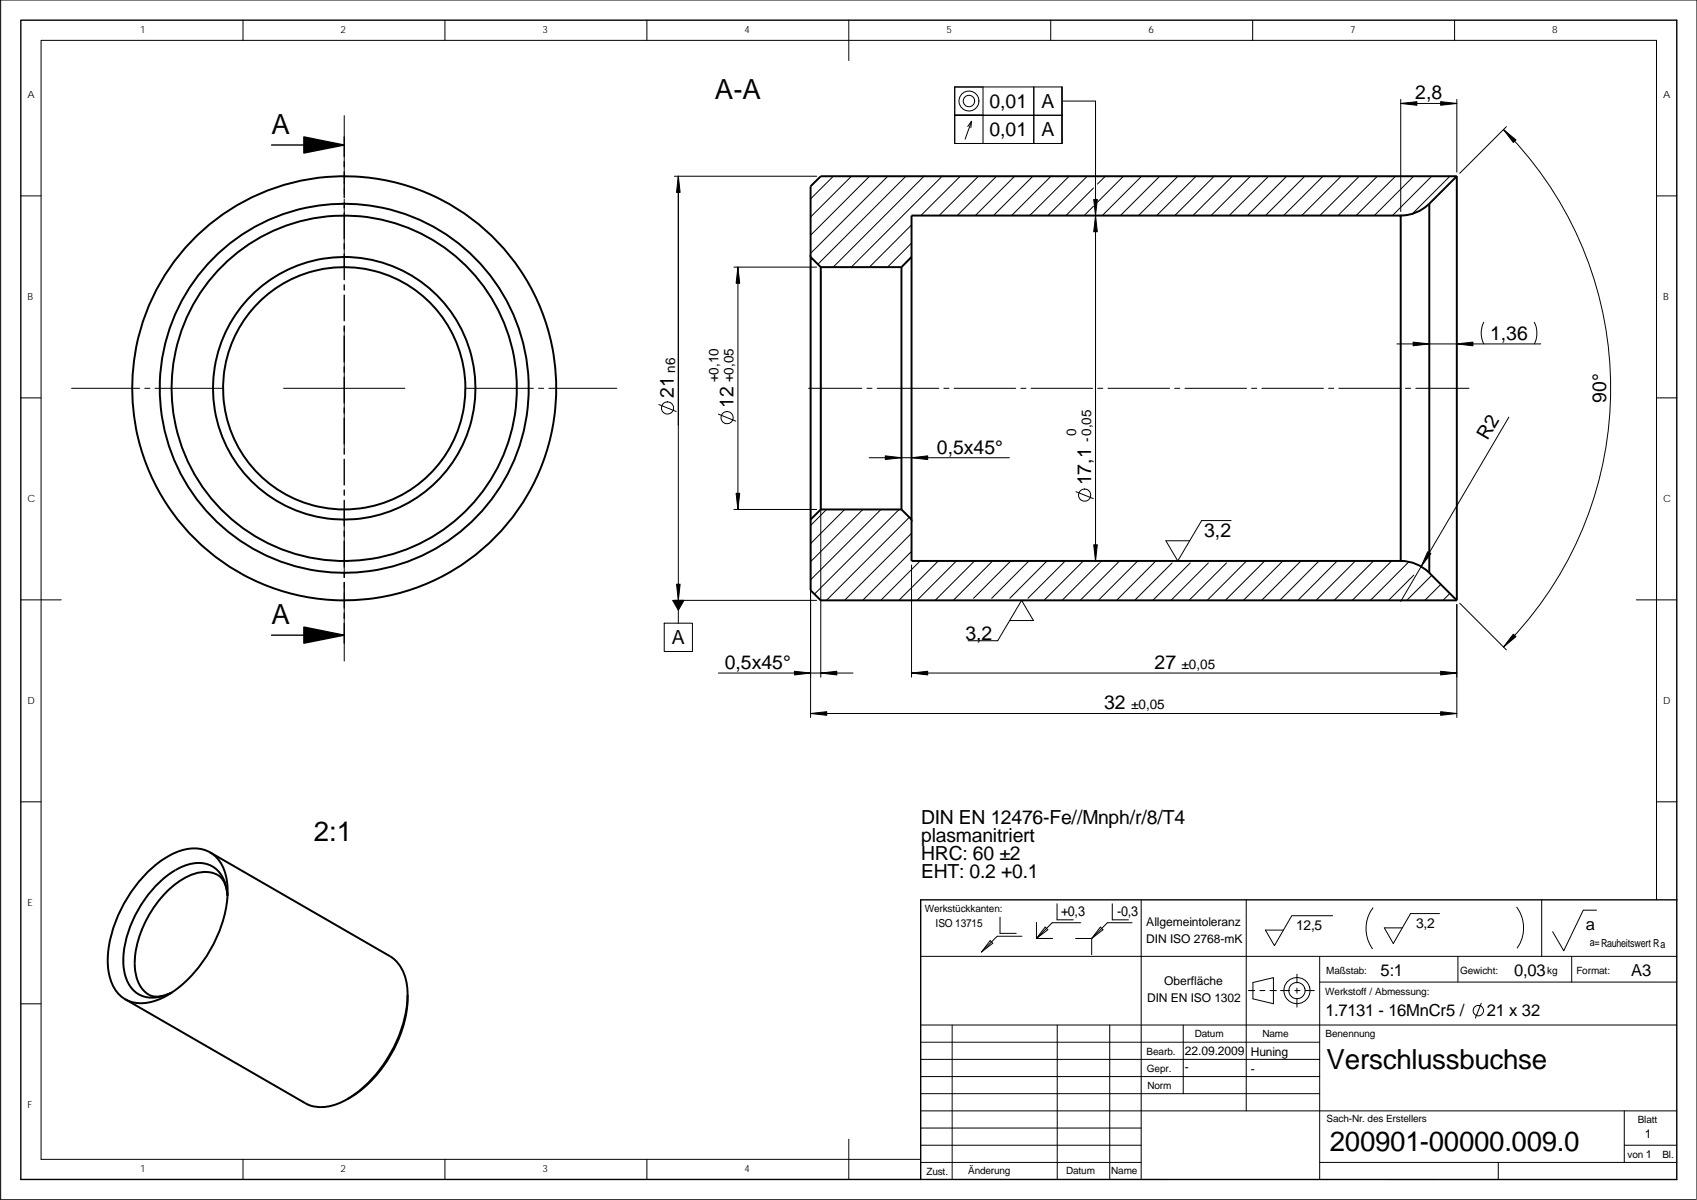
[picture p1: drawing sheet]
<svg xmlns="http://www.w3.org/2000/svg" width="420mm" height="297mm" viewBox="0 0 420 297" stroke-linecap="round" stroke-linejoin="round" font-family="sans-serif">
<g fill="none" stroke="#000" stroke-width=".25">
<path d="M60.2 5v5M110.2 5v5M160.2 5v5M210.2 5v10M260.1 5v5M310.1 5v5M360.1 5v5M85.2 28.6v16.9M236.4 21.5h26.5v14h-26.5v-7M236.4 21.5v7h26.5h-26.5M236.4 21.5v7h7M240.5 30l-1.5 4.4"/>
<path d="M240.5 30l-.9 1.3M240.5 30l-.1 1.6M243.4 21.5v14h-7v-7M256 21.5v14M263.2 25h8v113.9M346.8 24.6v27.8M346.8 25.6h13.9M360.7 24.6v18M372.2 32.1a90.6 90.6 0 0 1 0 128.1M373 31.3l-11.6 11.6M5.2 48.5h5M85.2 46.7v1.3"/>
<path d="M85.2 49.3v16.8M167 43.6h35.2M167.9 43.6v110.7M206.3 43.6l-5.6 5.6M210.8 43.6l-10.1 10.1M215.3 43.6l-14.6 14.6M219.8 43.6l-19.1 19.1M224.3 43.6l-21.8 21.8M225.7 55.7l-10.4 10.4M228.8 43.6l-22.5 22.5M233.3 43.6l-22.5 22.5M237.8 43.6l-9.8 9.8"/>
<path d="M242.2 43.6l-9.7 9.8M246.7 43.6l-9.7 9.8M251.2 43.6l-9.7 9.8M255.7 43.6l-9.7 9.8M260.2 43.6l-9.7 9.8M264.7 43.6l-9.8 9.8M269.2 43.6l-9.8 9.8M270.7 46.5l-6.8 6.9M270.7 51.1l-2.3 2.3M273.7 43.6l-2 2M278.2 43.6l-6.5 6.4M282.6 43.6l-9.7 9.8"/>
<path d="M287.1 43.6l-9.7 9.8M291.6 43.6l-9.7 9.8M296.1 43.6l-9.7 9.8M300.6 43.6l-9.7 9.8M305.1 43.6l-9.8 9.8M309.6 43.6l-9.8 9.8M314.1 43.6l-9.8 9.8M318.6 43.6l-9.8 9.8M323.1 43.6l-9.8 9.8M327.6 43.6l-9.8 9.8M332.1 43.6l-9.8 9.8M336.5 43.6l-9.7 9.8"/>
<path d="M341 43.6l-9.7 9.8M345.5 43.6l-9.7 9.8M350 43.6l-9.7 9.8M354.5 43.6l-9.7 9.8M359 43.6l-9.4 9.4M410.1 48.5h5.1M181.7 66.1h20.5M182.7 66.1v60M200.7 64.6v113M203.2 67.1v100.5M225.7 60.2l-6 5.9M367.4 79.8a6 6 0 0 0 0 5.3"/>
<path d="M379.9 79.8a6 6 0 0 1 0 5.3M5.2 98.5h5M17.7 96.1h16.9M35.8 96.1h1.3M38.4 96.1h16.8M70.2 96.1h30M85.2 81.1v30M115.2 96.1h16.9M133.3 96.1h1.3M135.9 96.1h16.8M200.2 96.1h13.2M214.6 96.1h1.3"/>
<path d="M217.2 96.1h15.2M233.7 96.1h1.3M236.2 96.1h15.3M252.7 96.1h1.3M255.3 96.1h15.2M271.8 96.1h1.3M274.3 96.1h15.3M290.8 96.1h1.3M293.4 96.1h15.2M309.9 96.1h1.3M312.4 96.1h15.3M328.9 96.1h1.3"/>
<path d="M331.5 96.1h15.2M345.9 85.1h35.6M348 96.1h1.3M350.5 96.1h13.2M410.1 98.5h5.1M163.1 100.1l4.3 1.8M177.9 102.5l4.3 1.7M215.2 113.3h34.7M373.6 103.3l-26.8 45.6M85.2 126.1v16.9M181.7 126.1h20.5M204.6 126.1l-3.9 4"/>
<path d="M209.1 126.1l-8.4 8.5M213.6 126.1l-12.9 12.9M218.1 126.1l-17.4 17.4M222.6 126.1l-21 21M225.1 128.1l-20.5 20.5M225.7 136.5l-12.1 12.1M225.7 132l-16.6 16.6M225.7 139.9v27.7M227.8 138.9l-9.7 9.7M232.3 138.9l-9.7 9.7M236.8 138.9l-9.8 9.7M241.3 138.9l-9.8 9.7"/>
<path d="M245.8 138.9l-9.8 9.7M250.3 138.9l-9.3 9.2M254.8 138.9l-9.3 9.2M259.2 138.9l-9.2 9.2M263.7 138.9l-9.2 9.2M266.4 121.7l4.3 1.7M268.2 138.9l-9.7 9.7M272.2 139.4l-9.2 9.2M272.7 138.9l-.3 .2M277.2 138.9l-9.7 9.7M281.7 138.9l-9.8 9.7M286.2 138.9l-9.8 9.7"/>
<path d="M290.2 139.3l-9.3 9.3M294.7 139.3l-9.3 9.3M299.2 139.3l-9.3 9.3M303.7 139.3l-9.3 9.3M304.8 128.9h-7.3l-5.9 10-2.9-5h5.8M308.6 138.9l-9.7 9.7M313.1 138.9l-9.7 9.7M317.6 138.9l-9.7 9.7M322.1 138.9l-9.7 9.7M326.6 138.9l-9.7 9.7M331.1 138.9l-9.8 9.7M335.6 138.9l-9.8 9.7"/>
<path d="M340.1 138.9l-9.8 9.7M344.6 138.9l-9.8 9.7M348.8 139.1l-9.5 9.5M5.2 148.5h10M85.2 146.8v16.8M85.2 144.2v1.3M164.5 154.3h6.9v7h-6.9zM167 148.6h35.2M250 153.6h5.9l-3-5-5.9 10h-7.3M350 142.4l-6.2 6.2M354.5 142.4l-6.2 6.2M356.7 144.7l-3.9 3.9"/>
<path d="M359 146.9l-1.7 1.7M360.7 149.6v28M361.4 149.3l11.6 11.6M405.1 148.5h10.1M177.9 166.6h33.3M200.7 176.6h160M225.7 166.6h135M5.2 198.5h5M410.1 198.5h5.1M228 236.7h187.2M245.2 232.8l.6 .7-2.8 2.1zM247.6 227v4h4"/>
<path d="M253 231.8h-6.1l-3.9 3.8M256.6 232.3h4M256.6 228.3v4M258.8 229.5l.6 .6-2.8 2.2zM261.7 223.7v4h4M266.3 232.3h4M267.6 228.4h-7.1l-3.9 3.9M270.3 232.3v4M272.4 229.5l.7 .6-2.8 2.2zM275.4 223.7v4h4M280.3 228.4h-6.1l-3.9 3.9M282.5 222.7v69.3"/>
<path d="M308.6 222.7v52.3M326.7 236.7v55.3M330 226.7h-10.2l-4.3 7.4-2.2-3.9h4.5M339.9 224.7a8.6 8.6 0 0 0-.1 10.1M356.4 226.1h-7.2l-4.2 7.5-2.3-3.9h4.5M361 236.7v6.4M375.5 224.6a8.6 8.6 0 0 1 .1 10.1M381.7 222.7v14M389.1 236.7v6.4M395.3 225.3h-3.3l-4.8 10.1-2.8-4.8M410.1 222.7v-212.7h-399.9v277h217.8M5.2 248.5h5"/>
<path d="M228 253.7h187.2M228 258h98.7M235.7 253.7v38.3M261.8 253.7v38.3M274.8 253.7v38.3M293 253.7v17M309.1 245.2h1.6M310.2 243.2l5.1-1.2v6.5l-5.1-1.3zM311.9 245.2h1.3M314.5 245.2h1.5M317 245.2h2.3M320.6 245.2h1.2"/>
<path d="M321.1 241.2v2.1M321.1 244.6v1.3M321.1 247.1v2.2M323.1 245.2h2.3M326.7 243.1h88.5M366.7 248.3l-1.4 3.7M228 279.2h54.5M228 275h187.2M228 270.7h98.7M228 266.5h98.7M228 262.2h98.7M402.2 275v12.7"/>
<path d="M60.2 287v5M110.2 287v5M160.2 287v5M210.2 282v10M228 287.7h54.5M228 283.5h54.5M326.7 287.7h88.5M371 287.7v4.3M402.2 283.5h13M420.1 296.9v-296.9h-419.9v297h419.7"/>
<circle cx="239.9" cy="25" r="2.47"/>
<circle cx="239.9" cy="25" r="1.41"/>
<circle cx="165.3" cy="101" r="1.5"/>
<circle cx="180" cy="103.4" r="1.5"/>
<circle cx="268.5" cy="122.6" r="1.51"/>
<circle cx="321.1" cy="245.2" r="3.2"/>
<circle cx="321.1" cy="245.2" r="2.01"/>
<circle cx="366" cy="250.2" r="1.29"/>
</g>
<g fill="none" stroke="#000" stroke-width=".34">
<path d="M5.2 5h410v287h-410zM67.2 35.9h18M85.2 33.9v4.9M85.2 40v1.3M85.2 42.6v6.3M85.2 50.2v1.3M85.2 52.7v6.4M85.2 60.3v1.3M85.2 62.9v6.3M85.2 70.5v1.3M85.2 73v6.4M85.2 80.7v1.2"/>
<path d="M85.2 83.2v6.4M85.2 90.8v1.3M85.2 93.4v6.3M85.2 101v1.3M85.2 103.5v6.4M85.2 111.1v1.3M85.2 113.7v6.3M85.2 121.3v1.3M85.2 123.8v6.4M85.2 131.5v1.2M85.2 134v6.4M67.2 157.2h18"/>
<path d="M85.2 141.6v1.3M85.2 144.2v6.3M85.2 151.8v1.3M85.2 154.3v4.9M415.2 222.7h-187.2v69.3"/>
</g>
<g fill="none" stroke="#000" stroke-width=".49">
<path d="M353.9 50.4a10 10 0 0 1-7.1 3M353.9 50.4v91.4M360.7 43.6l-6.8 6.8M360.7 43.6v105M360.7 43.6h-157.5l-2.5 2.5v17.5M203.2 66.1l-2.5-2.5v65M203.2 66.1v60M203.2 66.1h20M223.2 66.1v60M225.7 63.6l-2.5 2.5M225.7 63.6v65l-2.5-2.5M225.7 63.6v-10.2h121.1v85.5h-121.1v-10.3"/>
<path d="M200.7 128.6v17.5l2.5 2.5h157.5M203.2 126.1l-2.5 2.5M203.2 126.1h20M346.8 138.9a10 10 0 0 1 7.1 2.9M353.9 141.8l6.8 6.8M36.7 215.8a18.9 18.9 0 0 1 11-5.8 7.8 7.8 0 0 1 8.1 6.4 25.1 25.1 0 0 1-2.9 17.2 29.9 29.9 0 0 1-12.9 13.5 9.4 9.4 0 0 1-10.1-.5 12.2 12.2 0 0 1-3.2-10 33.5 33.5 0 0 1 10-20.8zM52 211l44.6 25.7a10.1 10.1 0 0 1 4.3 8.7 32.9 32.9 0 0 1-12 24.7 14.7 14.7 0 0 1-10.6 3.9l-1.4-.3-1.3-.6-44.6-25.7M54 216.6a6.3 6.3 0 0 1 2.3 5.1M54 216.6a8.2 8.2 0 0 0-8.3 .8 26.4 26.4 0 0 0-12.3 22 7.4 7.4 0 0 0 4.3 7.2 7.8 7.8 0 0 0 4.8-.9M56.3 221.8a8.3 8.3 0 0 0-4.9-7.9 11.1 11.1 0 0 0-9.8 2.7 28.8 28.8 0 0 0-11.1 21.7 8.7 8.7 0 0 0 4.2 8 8.8 8.8 0 0 0 7.8-.6M100.9 246.3a31 31 0 0 1-14.8 25.7"/>
<circle cx="85.2" cy="96.1" r="42.7"/>
<circle cx="85.2" cy="96.1" r="32.5"/>
<circle cx="85.2" cy="96.1" r="30"/>
<circle cx="85.2" cy="96.1" r="45.7"/>
<circle cx="85.2" cy="96.1" r="52.5"/>
</g>
<g fill="#000" stroke="#000" stroke-width=".25">
<path d="M346.8 25.6l4-.4v.9z" fill-rule="evenodd"/>
<path d="M356.7 25.2l4 .4-4 .5z" fill-rule="evenodd"/>
<path d="M372.2 32.1l3.1 2.5-.6 .7z" fill-rule="evenodd"/>
<path d="M167.9 43.6l.5 4h-.9z" fill-rule="evenodd"/>
<path d="M270.8 49.4h.9l-.5 4z" fill-rule="evenodd"/>
<path d="M271.2 53.4l.5 4h-.9z" fill-rule="evenodd"/>
<path d="M182.7 66.1l.4 4h-.8z" fill-rule="evenodd"/>
<path d="M349.9 84.7l4 .4-4 .5z" fill-rule="evenodd"/>
<path d="M360.7 85.1l4-.4v.9z" fill-rule="evenodd"/>
<path d="M219.2 112.8l4 .5-4 .4z" fill-rule="evenodd"/>
<path d="M225.7 113.3l4-.5v.9z" fill-rule="evenodd"/>
<path d="M182.3 122.1h.8l-.4 4z" fill-rule="evenodd"/>
<path d="M270.8 134.9h.9l-.5 4z" fill-rule="evenodd"/>
<path d="M166.5 148.6h2.8l-1.4 2.5z" fill-rule="evenodd"/>
<path d="M167.5 144.6h.9l-.5 4z" fill-rule="evenodd"/>
<path d="M353.5 136.6l.8 .4-2.4 3.2z" fill-rule="evenodd"/>
<path d="M200.7 176.6l4-.4v.9z" fill-rule="evenodd"/>
<path d="M196.7 166.2l4 .4-4 .5z" fill-rule="evenodd"/>
<path d="M203.2 166.6l4-.4v.9z" fill-rule="evenodd"/>
<path d="M225.7 166.6l4-.4v.9z" fill-rule="evenodd"/>
<path d="M356.7 166.2l4 .4-4 .5z" fill-rule="evenodd"/>
<path d="M356.7 176.2l4 .4-4 .5z" fill-rule="evenodd"/>
<path d="M374.7 157l.6 .6-3.1 2.6z" fill-rule="evenodd"/>
</g>
<path d="M75.2 33.9l10 2-10 2zM75.2 155.2l10 2-10 2z" fill="#000" stroke="#000" stroke-width=".34"/>
<g font-size="6.9">
<text x="177" y="24.5">A-A</text>
<text x="67.2" y="33.2">A</text>
<text x="67.2" y="154.5">A</text>
<text x="77.7" y="208.1">2:1</text>
<text x="328.4" y="264.6">Verschlussbuchse</text>
<text x="329.2" y="285">200901-00000.009.0</text>
</g>
<g font-size="4.8">
<text x="245" y="26.7">0,01</text>
<text x="257.8" y="26.7">A</text>
<text x="350.4" y="24.6">2,8</text>
<text x="245" y="33.7">0,01</text>
<text x="257.8" y="33.7">A</text>
<text x="368.9" y="84.1">1,36</text>
<text x="166.8" y="98.6" transform="rotate(-90 166.8 98.6)">21</text>
<text x="181.6" y="101" transform="rotate(-90 181.6 101)">12</text>
<text x="397.7" y="99.8" transform="rotate(-90 397.7 99.8)">90°</text>
<text x="232" y="112.3">0,5x45°</text>
<text x="368.3" y="109.1" transform="rotate(-60 368.3 109.1)">R2</text>
<text x="270.1" y="120.1" transform="rotate(-90 270.1 120.1)">17,1</text>
<text x="298.1" y="132.8">3,2</text>
<text x="166.3" y="159.4">A</text>
<text x="239" y="158.5">3,2</text>
<text x="179.5" y="165.6">0,5x45°</text>
<text x="285.9" y="165.6">27</text>
<text x="273.4" y="175.6">32</text>
<text x="228.1" y="203.9">DIN EN 12476-Fe//Mnph/r/8/T4</text>
<text x="228.1" y="208.4">plasmanitriert</text>
<text x="228.1" y="212.9">HRC: 60 ±2</text>
<text x="228.1" y="217.4">EHT: 0.2 +0.1</text>
</g>
<g font-size="4.1">
<text x="392.6" y="230.1">a</text>
<text x="341.8" y="241.7">5:1</text>
<text x="374.9" y="241.7">0,03</text>
<text x="403.8" y="241.7">A3</text>
<text x="328.2" y="251.6">1.7131 - 16MnCr5 /</text>
<text x="368.1" y="251.6">21 x 32</text>
</g>
<g font-size="3.4">
<text x="262.7" y="226.7">+0,3</text>
<text x="276.6" y="226.7">-0,3</text>
<text x="320.9" y="230.3">12,5</text>
<text x="350.6" y="229.7">3,2</text>
</g>
<g font-size="3.3">
<text x="167.2" y="92.3" transform="rotate(-90 167.2 92.3)">n6</text>
<text x="177.9" y="94.7" transform="rotate(-90 177.9 94.7)">+0,10</text>
<text x="181.6" y="94.7" transform="rotate(-90 181.6 94.7)">+0,05</text>
<text x="266.4" y="107.9" transform="rotate(-90 266.4 107.9)">0</text>
<text x="270.2" y="109.4" transform="rotate(-90 270.2 109.4)">-0,05</text>
<text x="292.5" y="165.6">±0,05</text>
<text x="280" y="175.6">±0,05</text>
</g>
<g font-size="3">
<text x="283.8" y="229.1">Allgemeintoleranz</text>
<text x="283.8" y="233.3">DIN ISO 2768-mK</text>
<text x="288.3" y="243.8">Oberfläche</text>
<text x="284" y="248">DIN EN ISO 1302</text>
<text x="293.4" y="261.1">22.09.2009</text>
<text x="309.7" y="261.3">Huning</text>
<text x="293.4" y="265.2">-</text>
<text x="309.7" y="265.6">-</text>
<text x="407.2" y="281.8">1</text>
</g>
<g font-size="2.7">
<text x="231.6" y="229.5">ISO 13715</text>
<text x="393.6" y="234.3">a=Rauheitswert Ra</text>
</g>
<g font-size="2.5">
<text x="34.7" y="8.2">1</text>
<text x="84.3" y="8.2">2</text>
<text x="134.3" y="8.2">3</text>
<text x="184.3" y="8.2">4</text>
<text x="234.3" y="8.2">5</text>
<text x="284.3" y="8.2">6</text>
<text x="334.3" y="8.2">7</text>
<text x="384.3" y="8.2">8</text>
<text x="6.8" y="24.2">A</text>
<text x="411.8" y="24.2">A</text>
<text x="6.8" y="74.2">B</text>
<text x="411.8" y="74.2">B</text>
<text x="6.8" y="124.2">C</text>
<text x="411.8" y="124.2">C</text>
<text x="6.8" y="174.2">D</text>
<text x="411.8" y="174.2">D</text>
<text x="6.8" y="224.2">E</text>
<text x="228.9" y="225.7">Werkstückkanten:</text>
<text x="328.4" y="241.1">Maßstab:</text>
<text x="361.5" y="241.2">Gewicht:</text>
<text x="383.1" y="241.2">kg</text>
<text x="390.3" y="241.1">Format:</text>
<text x="328.1" y="246.4">Werkstoff / Abmessung:</text>
<text x="295.8" y="256.8">Datum</text>
<text x="312.6" y="256.7">Name</text>
<text x="328.2" y="256.8">Benennung</text>
<text x="283.9" y="261.1">Bearb.</text>
<text x="284" y="265.2">Gepr.</text>
<text x="284.1" y="269.5">Norm</text>
<text x="6.8" y="274.2">F</text>
<text x="328.4" y="277.8">Sach-Nr. des Erstellers</text>
<text x="405.5" y="278">Blatt</text>
<text x="402.9" y="286.6">von 1</text>
<text x="411.6" y="286.6">Bl.</text>
<text x="34.7" y="290.2">1</text>
<text x="84.3" y="290.2">2</text>
<text x="134.3" y="290.2">3</text>
<text x="184.3" y="290.2">4</text>
<text x="229.4" y="290.8">Zust.</text>
<text x="239.7" y="290.6">Änderung</text>
<text x="264" y="290.6">Datum</text>
<text x="275.1" y="290.7">Name</text>
</g>
</svg>
